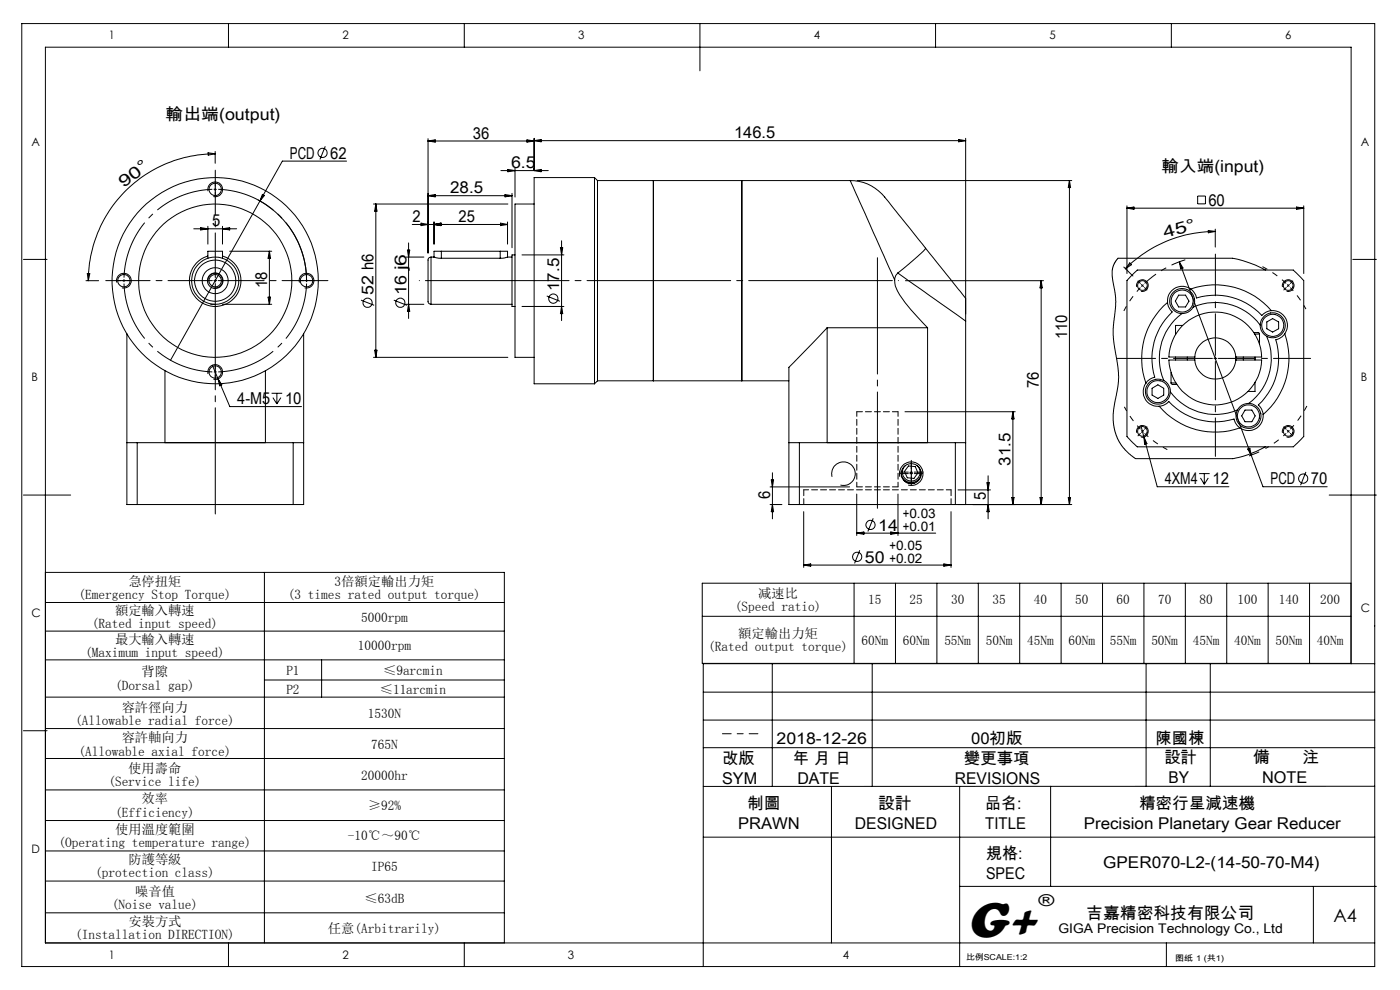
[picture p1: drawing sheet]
<svg xmlns="http://www.w3.org/2000/svg" width="297mm" height="210mm" viewBox="0 0 297 210" stroke-linecap="round" stroke-linejoin="round" font-family="sans-serif">
<g fill="none" stroke="#000" stroke-width=".21">
<path d="M4.6 5h287v200h-287zM48.5 5v5M98.5 5v5M148.5 5v10M198.5 5v5M248.5 5v5M44.1 32.4l1.5 .2-1.4 .3zM45.6 32.6a26.9 26.9 0 0 0-26.9 26.9M45.6 32.1v2.5M45.6 39.9v.6M69 31l-1.1 2.8M73.5 34.2h-13.6l-4.8 8.4"/>
<path d="M90.8 29.4v24.2M90.8 29.9l1.5-.2v.5zM90.8 29.9h22.5M106.3 36.2h10M107.7 35.9l1.6 .3-1.6 .2zM109.3 35.7v6.1M111.8 29.7l1.5 .2-1.5 .3zM113.3 29.3v6.9M113.3 36.2l1.5-.3v.5zM113.3 29.8l1.5-.2v.5zM113.3 29.8h91.6M126.1 37.7h-12.8v43.7h12.8"/>
<path d="M126.1 37.7v43.7M126.1 37.7l.7 .6M126.8 38.3v42.5M126.8 38.3h53.6M138.6 38.3v42.5zM157.4 38.3v42.5M180.4 38.3a10.3 10.3 0 0 1 8.2 4.7l7.8 9.7M180.4 38.3l9.4 21.1M181.9 38.3h45.5M203.4 29.6l1.5 .2-1.5 .3zM204.9 29.3v37.3M226.9 38.3v68.7"/>
<path d="M226.9 38.3l.2 1.5h-.5zM5 55h5M18.2 59.5h2.7M18.5 58l.5 .1-.3 1.4zM24.8 59.9a1.56 1.56 0 0 1 1.4-1.9 1.56 1.56 0 0 1 1.6 1.7 1.56 1.56 0 0 1-1.9 1.4M41.1 48.5h9.1M42.6 48.3l1.5 .2-1.5 .3zM44.1 48v3.8M44.1 54.3a5.5 5.5 0 0 0-2.9 8.4 5.5 5.5 0 0 0 8.9 0 5.5 5.5 0 0 0-2.9-8.4M44.1 54.8v-1.5h3.1v1.5M44.1 40.6a1.57 1.57 0 0 1 1.4-2 1.57 1.57 0 0 1 1.7 1.7 1.57 1.57 0 0 1-1.9 1.4M44.1 59.9a1.56 1.56 0 0 1 1.4-1.9 1.56 1.56 0 0 1 1.7 1.7 1.56 1.56 0 0 1-1.9 1.4"/>
<path d="M45.3 40.2h.7M47.2 48v3.8M47.2 48.5l1.5-.2v.5zM48.7 53.3h8.9M54.7 42.4a19.4 19.4 0 0 1 10.3 17.3M55.1 42.6l-18.9 33.8M55.7 41.2l.4 .3-1 1.1zM57.1 53.3v11.2M57.1 53.3l.3 1.5h-.5zM63.5 59.9a1.56 1.56 0 0 1 1.4-1.9 1.56 1.56 0 0 1 1.7 1.7 1.56 1.56 0 0 1-2 1.4M79.2 43.3h28.5M79.7 43.3v32.5"/>
<path d="M79.7 43.3l.3 1.5h-.5zM86.2 54.5h3.7M86.4 53h.5l-.2 1.5zM86.7 51.5v16M87.5 47.6h20.2M89.3 47.3l1.5 .3-1.5 .3zM90.8 41.5h17.8M90.8 41.5l1.5-.2v.5zM91.4 54.5a.78 .78 0 0 0-.6 1.1v8.1a.68 .68 0 0 0 .6 .8M91.4 54.5v10M91.4 54.5h.7M92.1 47.1v4.7"/>
<path d="M92.1 47.6l1.5-.3v.6zM92.1 54.5l1.5 .3M93.6 53.3h-1.5v1.2M93.6 53.3h12.5M93.6 54.8h12.5M93.6 53.3v1.5M106.1 53.3h1.6v1.2M106.1 53.3v1.5M106.2 47.3l1.5 .3-1.5 .3zM107.1 41.3l1.5 .2-1.5 .3zM107.7 47.1v4.7M107.7 54.5l-1.6 .3"/>
<path d="M107.7 54.5h.9M108.6 41v11.6M109.3 54.1h-.7v10.9h.7M110.7 54.1h8.9M113.3 43.3h-4v32.5h4M118.9 52.6h.5l-.3 1.5zM119.1 51.1v16.9M189.8 59.4a4.9 4.9 0 0 0 1.1 3.1 46.9 46.9 0 0 0 5.9 7M190.5 57.9l14.4 10.2M190.5 57.9l-.5 .5-.2 1M192.1 59.5h29.3M196.4 52.7l7.8 9.7a2.55 2.55 0 0 1 .7 2.6v3.1"/>
<path d="M196.4 52.7a26.1 26.1 0 0 1-4.7 4.3l-1.2 .9M220.9 59.5v47.5M220.9 59.5l.2 1.6h-.5zM238.4 56.6l1.9 2M239.1 43.7v14.3M239.1 44.2h37.5M239.1 44.2l1.5-.3v.5zM239.7 55.8l.3 .4-1.2 .8zM240.4 58.1l.9-.8h33.1l1.6 1.6 .6 .6v33.1l-1.4 1.4-.8 .8h-33.1l-1.4-1.4-.8-.8v-33.1zM250.2 55.6l15.2 40.9M250.2 55.6l.8 1.3-.5 .1zM254.1 41.6h1.6v1.6h-1.6z"/>
<path d="M256.3 48.9l1.5 .2-1.5 .3zM257.8 49.1a26.9 26.9 0 0 0-19 7.9M257.8 48.6v3.8M268.5 57.3a23.4 23.4 0 0 0-7-2.5h-24.3l-.9 1.2-.4 1.4 .1 1.5 .6 3.3 .1 1.6-.5 5.3-.1 2.1 1.2 8.5-.2 2.5-.9 4.9-.1 2.2 .6 2.9 1 2 1.1 1.3 2.1 1.8h20.6a19.5 19.5 0 0 0 7-2.5M275.1 43.9l1.5 .3-1.5 .2zM276.6 43.7v14.3M287 55h5M26.9 70.8v36.2h2.2M35 78.7v15.2M44.1 79.3a1.56 1.56 0 0 1 1.4-1.9 1.56 1.56 0 0 1 1.7 1.6 1.56 1.56 0 0 1-1.9 1.4M44.7 64.5h.9M45 77.5l1.2 2.9"/>
<path d="M47.2 64.5h10.4M56.3 78.7v15.2M56.9 63h.5l-.3 1.5zM64.4 70.8v36.2h-2.2M76.6 63.7l2.8 1.1M79.2 75.8h28.5M79.5 74.3h.5l-.3 1.5zM83.5 63.7l2.8 1.1M86.2 64.5h3.7M86.7 64.5l.2 1.5h-.5zM91.4 64.5h17.2M110.7 65h8.9"/>
<path d="M116 62.8l2.8 1.1M119.1 65l.3 1.5h-.5zM175.5 69.5l-8.1 8.4v29.1h2.2M175.5 69.5h21.3M175.5 69.5v24.4M196.8 69.5v24.4M204.9 68.1v38.9h-2.2M241.2 60.9a1.25 1.25 0 0 1 1.1-1.6 1.25 1.25 0 0 1 1.3 1.4 1.25 1.25 0 0 1-1.6 1.1M242.1 60.4l.3 .2M242.4 60.6l-.3 .2M242.4 60.6l.2 .2M242.6 60.4l-.2 .2"/>
<path d="M247.7 64.2a15.5 15.5 0 0 0-4.6 17.1M247.7 64.2a3.3 3.3 0 0 0 1 2 13.5 13.5 0 0 0-3.7 13.8 3.1 3.1 0 0 0-1.9 1.3M248.4 79v2.2M249.4 75.7v.7M250 62.6h1.5l.7 1.3-.7 1.2h-1.5l-.7-1.2zM250.7 66.5a11.8 11.8 0 0 0-3.8 14.2M250.9 69h-1.5v2M251.9 75.7v.7M252.6 61.3a3.1 3.1 0 0 0-3.4-.2 3.1 3.1 0 0 0-1.5 3.1M252.6 61.3a15.7 15.7 0 0 1 17.1 4.6M252.6 61.3a3 3 0 0 1 1.2 1.9 13.5 13.5 0 0 1 13.9 3.7 3.1 3.1 0 0 1 2-1M253.1 65.1a11.8 11.8 0 0 1 14.2 3.9"/>
<path d="M253.5 76.4a4.4 4.4 0 0 0 4.3 4 4.4 4.4 0 0 0 4.4-4M253.5 76.4h-5.5a9.8 9.8 0 0 0 9.8 9.5 9.8 9.8 0 0 0 9.9-9.5h-5.5M253.5 75.7h-5.5a9.8 9.8 0 0 1 9.8-9.5 9.8 9.8 0 0 1 9.9 9.5h-5.5M253.5 75.7a4.4 4.4 0 0 1 4.3-4 4.4 4.4 0 0 1 4.4 4M253.5 75.7v.7M262.2 75.7v.7M263.8 75.7v.7M266 70.5h.9l.3 .4M266.2 70.9h1M266.2 75.7v.7M267.2 70.9v2.2M268.7 71.4a11.8 11.8 0 0 1-3.8 14.2"/>
<path d="M268.7 68.3l1.3-.7 1.3 .7v1.4l-1.3 .7-1.3-.7zM269.7 65.9a3.2 3.2 0 0 1 3 1.6 3.2 3.2 0 0 1-.1 3.3M272.1 60.9a1.26 1.26 0 0 1 1.1-1.6 1.26 1.26 0 0 1 1.3 1.4 1.26 1.26 0 0 1-1.6 1.1M272.6 70.8a15.7 15.7 0 0 1-4.6 17.1M272.6 70.8a3.5 3.5 0 0 1-1.9 1.3 13.5 13.5 0 0 1-3.8 13.8 3.1 3.1 0 0 1 1.1 2M26.9 93.9h2.2M29.1 93.9h33.1M29.1 93.9v13.1M46.2 80.4l2.6 5.8h15.2M46.2 80.4l.9 1.2-.5 .2zM57.6 83.4h2.3M57.9 84.3l.8 1.4"/>
<path d="M58.7 83.4v2.3M59.6 84.3l-.9 1.4M62.2 93.9h2.2M62.2 93.9v13.1M126.8 80.8h40.6M126.8 80.8l-.7 .6M167.4 93.9h2.2M169.6 93.9h33.1M169.6 93.9v13.1M192 87.3h23.4M192.1 98.7a1.87 1.87 0 0 0-.1 2.8 1.87 1.87 0 0 0 2.7 0 1.87 1.87 0 0 0-.2-2.8M192.7 98.8l1.5 .2 .5 1.3-.8 1.2-1.4-.2-.6-1.3z"/>
<path d="M193.3 99.9v.9M195.3 99.7v1.6M202.7 93.9h2.2M202.7 93.9v13.1M214.9 87.3v19.7M214.9 87.3l.2 1.6h-.5zM241.2 91.8a1.24 1.24 0 0 1 1.1-1.5 1.24 1.24 0 0 1 1.3 1.3 1.24 1.24 0 0 1-1.6 1.1M242 90.3l.7 2.4M242.7 92.7l2.8 10.5h15.2M242.7 92.7l.6 1.4-.5 .1zM243.1 81.3a3.1 3.1 0 0 0-.2 3.3 3.1 3.1 0 0 0 3 1.6M244.4 82.4l1.2-.8 1.3 .8v1.4l-1.3 .7-1.2-.7z"/>
<path d="M245.9 86.2a15.6 15.6 0 0 0 17.1 4.6M245.9 86.2a3.3 3.3 0 0 0 2.1-1 13.5 13.5 0 0 0 13.8 3.7 3.2 3.2 0 0 0 1.2 1.9M248.3 83.1a11.9 11.9 0 0 0 14.2 3.9M248.4 81.2l.3 .4h1M248.4 81.2h1M264.1 87h1.5l.7 1.2-.7 1.3h-1.5l-.7-1.3zM264.7 95.2l.4-.1 .3 1.4zM265.4 96.5l2.5 6.7h13.7M266.2 81.1v1.9h-1.5M267.1 95.8l-2.1 .9M268 87.9a3.1 3.1 0 0 1-1.6 3 3.1 3.1 0 0 1-3.4-.1M272.1 91.8a1.26 1.26 0 0 1 1.1-1.6 1.26 1.26 0 0 1 1.3 1.4 1.26 1.26 0 0 1-1.6 1.1"/>
<path d="M5 105h10M29.1 107h33.1M163.4 103.3h16.8M163.4 107h2.5M163.6 101.8h.5l-.2 1.5zM163.9 100.3v9.8M163.9 107l.2 1.5h-.5zM169.6 107h33.1M170.5 108.5v11.9M170.5 119.9h31.3M170.5 119.9l1.5-.3v.5zM176.5 101.1a2.5 2.5 0 0 1 2.2-3.1 2.5 2.5 0 0 1 2.7 2.7 2.5 2.5 0 0 1-3.1 2.2"/>
<path d="M181.8 104.8v8.8M181.8 113.1h16.7M181.8 113.1l1.5-.3v.5zM182.4 116.7l-1.1 2.8M185.2 110l-1.1 2.7M189 112.8l1.5 .3-1.5 .2zM190.5 104.8v8.8M190.9 101.1a2.51 2.51 0 0 1 2.2-3.1 2.51 2.51 0 0 1 2.7 2.7 2.51 2.51 0 0 1-3.1 2.2M191.2 100.7a2.2 2.2 0 0 0 1.9 1.6 2.2 2.2 0 0 0 2.2-1.2M191.8 101.9a2.77 2.77 0 0 0 2.1 .6M193 100.5h.6M193 100.2h.6"/>
<path d="M200.2 119.6l1.6 .3-1.6 .2zM201.8 108.5v11.9M203.2 107h24.2M203.2 103.9h6.9M209.4 102.4h.5l-.3 1.5zM209.6 107l.3 1.5h-.5zM209.6 100.9v9.2M214.6 105.5h.5l-.2 1.5zM220.6 105.5h.5l-.2 1.5zM226.6 105.5h.5l-.2 1.5zM254.4 100.5h2.2M254.7 101.4l.8 1.3"/>
<path d="M255.5 100.5v2.2M256.3 101.4l-.8 1.3M277 100.1l-1.1 2.8M282 105h10M9.6 121.4h97.4v78.6M9.6 127.8h97.4M9.6 133.9h97.4M9.6 140h97.4M56.1 121.4v78.6M68.2 140v7.9M149 123.7h137.6v17h-137.6zM149 130.7h137.6"/>
<path d="M181.2 123.7v17M190 123.7v17M198.8 123.7v17M207.5 123.7v17M216.3 123.7v17M225.1 123.7v17M233.9 123.7v17M242.7 123.7v17M251.5 123.7v17M260.2 123.7v17M269 123.7v17M277.8 123.7v17"/>
<path d="M5 155h5M9.6 147.9h97.4M9.6 154.5h97.4M56.1 144.2h50.9M149.2 152.7h142.4M149.2 146.8h142.4M149.2 158.6h142.4M163.8 140.8v26M185 140.8v26M243.1 140.8v26M256.8 140.8v26M286.6 140.8v-130.8h-277v190h282"/>
<path d="M291.6 140.8h-142.4v64.2M9.6 160.9h97.4M9.6 167.6h97.4M9.6 174.1h97.4M149.2 177.6h142.4M176.4 166.8v33.2M203.6 166.8v38.2M222.9 166.8v21.2M291.6 166.8h-142.4M9.6 180.5h97.4M9.6 186.9h97.4M9.6 193.6h97.4"/>
<path d="M203.6 188h88.4M278.6 188v12M48.5 200v5M98.5 200v5M247.4 200v5"/>
<circle cx="68.4" cy="32.4" r=".97"/>
<circle cx="26.3" cy="59.5" r="1.31"/>
<circle cx="45.6" cy="59.5" r="5"/>
<circle cx="45.6" cy="59.5" r="1.66"/>
<circle cx="45.7" cy="59.6" r="2.75"/>
<circle cx="45.7" cy="59.5" r="1.3"/>
<circle cx="45.7" cy="40.2" r="1.3"/>
<circle cx="45.7" cy="59.5" r="4.4"/>
<circle cx="45.7" cy="59.5" r="21.9"/>
<circle cx="45.7" cy="59.5" r="16.3"/>
<circle cx="65" cy="59.5" r="1.32"/>
<circle cx="45.7" cy="78.9" r="1.31"/>
<circle cx="78" cy="64.2" r=".98"/>
<circle cx="84.9" cy="64.2" r=".98"/>
<circle cx="117.4" cy="63.3" r=".98"/>
<circle cx="242.4" cy="60.6" r="1.04"/>
<circle cx="250.8" cy="63.9" r="2.35"/>
<circle cx="250.8" cy="63.9" r="2.66"/>
<circle cx="270" cy="69" r="2.66"/>
<circle cx="270" cy="69" r="2.35"/>
<circle cx="273.3" cy="60.6" r="1.04"/>
<circle cx="242.3" cy="91.5" r="1.04"/>
<circle cx="245.6" cy="83.1" r="2.35"/>
<circle cx="245.6" cy="83.1" r="2.65"/>
<circle cx="264.9" cy="88.2" r="2.35"/>
<circle cx="264.9" cy="88.2" r="2.66"/>
<circle cx="273.3" cy="91.5" r="1.04"/>
<circle cx="181.8" cy="118.1" r=".98"/>
<circle cx="184.7" cy="111.3" r=".98"/>
<circle cx="193.3" cy="100.5" r="2.13"/>
<circle cx="276.5" cy="101.5" r=".97"/>
</g>
<path d="M241.9 61a21.9 21.9 0 0 0-3.5 5M272.9 60.1a21.9 21.9 0 0 0-5.1-3.5" fill="none" stroke="#000" stroke-width=".21" stroke-dasharray="30.5 1.3 1.3 1.3" stroke-dashoffset="29.3" stroke-linecap="butt"/>
<path d="M242.8 60.1a21.9 21.9 0 0 1 8.7-5" fill="none" stroke="#000" stroke-width=".21" stroke-dasharray="30.5 1.3 1.3 1.3" stroke-dashoffset="27.3" stroke-linecap="butt"/>
<path d="M26.3 59.5v.3M26.3 59.5v-.3M65 59.5v-.3M65 59.5v.3M45.7 78.9h.3M45.7 78.9h-.3M273.3 60.6l-.2-.3M273.3 60.6l.2 .2M242.4 91.5l.2 .2M242.4 91.5l-.3-.2M273.3 91.5l.2-.2M273.3 91.5l-.2 .2" fill="none" stroke="#000" stroke-width=".21" stroke-dasharray="30.5 1.3 1.3 1.3" stroke-linecap="butt"/>
<path d="M273.7 61a21.9 21.9 0 0 1 3.3 4.6" fill="none" stroke="#000" stroke-width=".21" stroke-dasharray="30.5 1.3 1.3 1.3" stroke-dashoffset="29.6" stroke-linecap="butt"/>
<path d="M242.8 91.9a21.9 21.9 0 0 0 4.8 3.5M273.7 91a21.9 21.9 0 0 0 3.5-4.9" fill="none" stroke="#000" stroke-width=".21" stroke-dasharray="30.5 1.3 1.3 1.3" stroke-dashoffset="29.4" stroke-linecap="butt"/>
<path d="M272.9 91.9a21.9 21.9 0 0 1-4.4 3.2" fill="none" stroke="#000" stroke-width=".21" stroke-dasharray="30.5 1.3 1.3 1.3" stroke-dashoffset="29.7" stroke-linecap="butt"/>
<path d="M241.9 91a21.9 21.9 0 0 1-3.4-4.7" fill="none" stroke="#000" stroke-width=".21" stroke-dasharray="30.5 1.3 1.3 1.3" stroke-dashoffset="29.5" stroke-linecap="butt"/>
<path d="M45 40.2a19.4 19.4 0 0 0-18.7 18.7M65 58.9a19.4 19.4 0 0 0-18.7-18.7M26.3 60.1a19.4 19.4 0 0 0 18.7 18.8M46.3 78.9a19.4 19.4 0 0 0 18.7-18.8" fill="none" stroke="#000" stroke-width=".21" stroke-dasharray="30.5 1.3 1.3 1.3" stroke-dashoffset="17.8" stroke-linecap="butt"/>
<path d="M88.9 59.5h101.7" fill="none" stroke="#000" stroke-width=".21" stroke-dasharray="30.5 1.3 1.3 1.3" stroke-dashoffset="-1.3"/>
<path d="M186.1 54.7v53.1" fill="none" stroke="#000" stroke-width=".21" stroke-dasharray="30.5 1.3 1.3 1.3" stroke-dashoffset="5.8"/>
<path d="M153.3 155.6h7.5" fill="none" stroke="#000" stroke-width=".21" stroke-dasharray="30.5 1.3 1.3 1.3" stroke-dashoffset="28.6"/>
<path d="M181.8 87.3h8.7M181.8 103.3h8.7" fill="none" stroke="#000" stroke-width=".21" stroke-dasharray="1.3 .6" stroke-dashoffset=".1"/>
<path d="M170.5 107v-3.1M201.8 103.9v3.1" fill="none" stroke="#000" stroke-width=".21" stroke-dasharray="1.3 .6"/>
<path d="M181.8 87.3v16M170.5 103.9h31.3M190.5 103.3v-16" fill="none" stroke="#000" stroke-width=".21" stroke-dasharray="1.3 .6" stroke-dashoffset=".3"/>
<g fill="none" stroke="#000" stroke-width=".21" stroke-dasharray="30.5 1.3 1.3 1.3">
<path d="M45.7 39.5v-1M25.7 59.5h-1M26.3 59.5h-.3M26.3 59.5h.3M26.9 59.5h1M45.7 40.8v1M45.7 59.5v-.3M45.7 59.5h-.3M45.7 59.5v.3M45.7 59.5h.3M64.4 59.5h-1M65 59.5h.4"/>
<path d="M65 59.5h-.3M65.7 59.5h1M45.7 78.9v.3M45.7 78.9v-.3M45.7 79.5v1M45.7 78.3v-1M241.9 60.1l-.5-.5M242.8 61l.5 .5M257.8 76v-.3M257.8 76h-.3M257.8 76v.3M257.8 76h.3"/>
<path d="M272.9 61l-.5 .5M273.3 60.6l.2-.3M273.3 60.6l-.2 .2M273.7 60.1l.6-.5M193.3 99.5v-1.9M193.3 99.8v-1.8M241.9 91.9l-.5 .5M242.4 91.5l-.3 .2M242.4 91.5l.2-.2M242.8 91.1l.5-.6M272.9 91.1l-.5-.6M273.3 91.5l.2 .2"/>
<path d="M273.3 91.5l-.2-.2M273.7 91.9l.6 .5M192.7 100.1h-1.9M192.7 100.5h-1.8M193.3 100.8v1.8M193.3 101.1v1.8M194 100.1h1.8M194 100.5h1.8"/>
</g>
<path d="M257.8 75.4v-21.5" fill="none" stroke="#000" stroke-width=".21" stroke-dasharray="30.5 1.3 1.3 1.3" stroke-dashoffset="21.6"/>
<path d="M257.2 76h-20.3" fill="none" stroke="#000" stroke-width=".21" stroke-dasharray="30.5 1.3 1.3 1.3" stroke-dashoffset="22.2"/>
<path d="M257.8 76.6v20.2" fill="none" stroke="#000" stroke-width=".21" stroke-dasharray="30.5 1.3 1.3 1.3" stroke-dashoffset="22.3"/>
<path d="M258.5 76h19.5" fill="none" stroke="#000" stroke-width=".21" stroke-dasharray="30.5 1.3 1.3 1.3" stroke-dashoffset="22.6"/>
<path d="M45.7 58.9v-22.8" fill="none" stroke="#000" stroke-width=".21" stroke-dasharray="30.5 1.3 1.3 1.3" stroke-dashoffset="21"/>
<path d="M45 59.5h-22.6" fill="none" stroke="#000" stroke-width=".21" stroke-dasharray="30.5 1.3 1.3 1.3" stroke-dashoffset="21.1"/>
<path d="M45.7 60.1v48.9" fill="none" stroke="#000" stroke-width=".21" stroke-dasharray="30.5 1.3 1.3 1.3" stroke-dashoffset="7.9"/>
<path d="M46.3 59.5h23.3" fill="none" stroke="#000" stroke-width=".21" stroke-dasharray="30.5 1.3 1.3 1.3" stroke-dashoffset="20.7"/>
<text font-size="11" x="205.1" y="198.7">G+</text>
<text font-size="3.9" x="282.9" y="195.5">A4</text>
<g font-size="3.5">
<text x="35.1" y="25.4">輸出端(output)</text>
<text x="100.3" y="29.4">36</text>
<text x="155.7" y="29.3">146.5</text>
<text x="61.5" y="33.7">PCD</text>
<text x="70.1" y="33.7">62</text>
<text x="108.4" y="35.7">6.5</text>
<text x="26.3" y="39.9" transform="rotate(-37 26.3 39.9)">9 0 °</text>
<text x="95.5" y="41">28.5</text>
<text x="246.4" y="36.5">輸入端(input)</text>
<text x="87.5" y="47.1">2</text>
<text x="97.3" y="47.1">25</text>
<text x="256.3" y="43.7">60</text>
<text x="45" y="48">5</text>
<text x="247.1" y="50.5" transform="rotate(-15 247.1 50.5)">4 5 °</text>
<text x="56.7" y="61.2" transform="rotate(-90 56.7 61.2)">18</text>
<text x="79.2" y="62.6" transform="rotate(-90 79.2 62.6)">52 h6</text>
<text x="86.2" y="62.6" transform="rotate(-90 86.2 62.6)">16 j6</text>
<text x="118.7" y="61.7" transform="rotate(-90 118.7 61.7)">17.5</text>
<text x="226.4" y="72" transform="rotate(-90 226.4 72)">110</text>
<text x="220.4" y="82.4" transform="rotate(-90 220.4 82.4)">76</text>
<text x="50.3" y="85.7">4-M5</text>
<text x="60.5" y="85.7">10</text>
<text x="214.4" y="98.8" transform="rotate(-90 214.4 98.8)">31.5</text>
<text x="163.4" y="105.8" transform="rotate(-90 163.4 105.8)">6</text>
<text x="209.2" y="106.2" transform="rotate(-90 209.2 106.2)">5</text>
<text x="247.1" y="102.8">4XM4</text>
<text x="257.2" y="102.8">12</text>
<text x="269.5" y="102.8">PCD</text>
<text x="278.1" y="102.8">70</text>
<text x="186.3" y="112.6">14</text>
<text x="183.5" y="119.4">50</text>
<text x="220.3" y="192.2">®</text>
<text x="230.5" y="194.8">吉嘉精密科技有限公司</text>
</g>
<g font-size="3.4">
<text x="164.8" y="157.8">2018-12-26</text>
<text x="206" y="157.8">00初版</text>
<text x="245.2" y="157.8">陳國棟</text>
<text x="247" y="161.8">設計</text>
<text x="265.8" y="161.8">備</text>
<text x="276.3" y="161.8">注</text>
<text x="153.2" y="162.1">改版</text>
<text x="153.2" y="166.4">SYM</text>
<text x="168.2" y="162.1">年 月 日</text>
<text x="169.2" y="166.4">DATE</text>
<text x="202.6" y="166.4">REVISIONS</text>
<text x="204.5" y="162.1">變更事項</text>
<text x="247.9" y="166.1">BY</text>
<text x="267.7" y="166.1">NOTE</text>
<text x="158.5" y="171.6">制圖</text>
<text x="186.3" y="171.6">設計</text>
<text x="209" y="171.6">品名:</text>
<text x="241.6" y="171.6">精密行星減速機</text>
<text x="156.6" y="175.9">PRAWN</text>
<text x="181.4" y="175.9">DESIGNED</text>
<text x="209" y="175.9">TITLE</text>
<text x="229.9" y="175.9">Precision Planetary Gear Reducer</text>
<text x="209.2" y="182.2">規格:</text>
<text x="234" y="184.1">GPER070-L2-(14-50-70-M4)</text>
<text x="209.2" y="186.5">SPEC</text>
</g>
<g font-size="2.8">
<text x="191.5" y="109.8">+0.03</text>
<text x="191.5" y="112.6">+0.01</text>
<text x="188.7" y="116.6">+0.05</text>
<text x="188.7" y="119.4">+0.02</text>
<text x="27.2" y="124.2">急停扭矩</text>
<text x="71" y="124.2">3倍額定輸出力矩</text>
<text x="16.6" y="127">(Emergency Stop Torque)</text>
<text x="24.4" y="130.4">額定輸入轉速</text>
<text x="61.1" y="127">(3 times rated output torque)</text>
<text x="76.6" y="131.8">5000rpm</text>
<text x="155.9" y="129.6">(Speed ratio)</text>
<text x="160.9" y="126.8">减速比</text>
<text x="184.2" y="128.2">15</text>
<text x="193" y="128.2">25</text>
<text x="201.8" y="128.2">30</text>
<text x="210.5" y="128.2">35</text>
<text x="219.3" y="128.2">40</text>
<text x="228.1" y="128.2">50</text>
<text x="236.9" y="128.2">60</text>
<text x="245.7" y="128.2">70</text>
<text x="254.5" y="128.2">80</text>
<text x="262.5" y="128.2">100</text>
<text x="271.3" y="128.2">140</text>
<text x="280.1" y="128.2">200</text>
<text x="19.5" y="133.3">(Rated input speed)</text>
<text x="24.4" y="136.5">最大輸入轉速</text>
<text x="75.9" y="137.9">10000rpm</text>
<text x="156.6" y="135.3">額定輸出力矩</text>
<text x="182.8" y="136.7">60Nm</text>
<text x="191.6" y="136.7">60Nm</text>
<text x="200.3" y="136.7">55Nm</text>
<text x="209.1" y="136.7">50Nm</text>
<text x="217.9" y="136.7">45Nm</text>
<text x="226.7" y="136.7">60Nm</text>
<text x="235.5" y="136.7">55Nm</text>
<text x="244.2" y="136.7">50Nm</text>
<text x="253" y="136.7">45Nm</text>
<text x="261.8" y="136.7">40Nm</text>
<text x="270.6" y="136.7">50Nm</text>
<text x="279.4" y="136.7">40Nm</text>
<text x="18.1" y="139.3">(Maximum input speed)</text>
<text x="30" y="143.5">背隙</text>
<text x="60.7" y="143.1">P1</text>
<text x="81.3" y="143.1">≤9arcmin</text>
<text x="150.3" y="138.1">(Rated output torque)</text>
<text x="24.4" y="146.3">(Dorsal gap)</text>
<text x="60.7" y="147.2">P2</text>
<text x="80.6" y="147.2">≤11arcmin</text>
<text x="15.9" y="153.8">(Allowable radial force)</text>
<text x="25.8" y="151">容許徑向力</text>
<text x="78" y="152.4">1530N</text>
<text x="16.6" y="160.3">(Allowable axial force)</text>
<text x="25.8" y="157.5">容許軸向力</text>
<text x="78.7" y="158.9">765N</text>
<text x="23" y="166.8">(Service life)</text>
<text x="27.2" y="164">使用壽命</text>
<text x="76.6" y="165.4">20000hr</text>
<text x="24.4" y="173.2">(Efficiency)</text>
<text x="30" y="170.4">效率</text>
<text x="78" y="171.8">≥92%</text>
<text x="12.4" y="179.7">(Operating temperature range)</text>
<text x="24.4" y="176.9">使用溫度範圍</text>
<text x="73.8" y="178.3">-10℃～90℃</text>
<text x="27.2" y="183.3">防護等級</text>
<text x="78.7" y="184.7">IP65</text>
<text x="20.2" y="186.1">(protection class)</text>
<text x="28.7" y="190">噪音值</text>
<text x="77.3" y="191.4">≤63dB</text>
<text x="23.7" y="192.9">(Noise value)</text>
<text x="27.2" y="196.4">安裝方式</text>
<text x="69.6" y="197.8">任意(Arbitrarily)</text>
<text x="224.5" y="197.8">GIGA Precision Technology Co., Ltd</text>
<text x="16" y="199.2">(Installation DIRECTION)</text>
</g>
<g font-size="2.5">
<text x="23.1" y="8.4">1</text>
<text x="72.7" y="8.4">2</text>
<text x="122.7" y="8.4">3</text>
<text x="172.7" y="8.4">4</text>
<text x="222.7" y="8.4">5</text>
<text x="272.7" y="8.4">6</text>
<text x="6.7" y="30.9">A</text>
<text x="288.7" y="30.9">A</text>
<text x="6.7" y="80.9">B</text>
<text x="288.7" y="80.9">B</text>
<text x="6.7" y="130.9">C</text>
<text x="288.7" y="129.9">C</text>
<text x="6.7" y="180.9">D</text>
<text x="23.1" y="203.4">1</text>
<text x="72.7" y="203.4">2</text>
<text x="120.5" y="203.4">3</text>
<text x="178.8" y="203.4">4</text>
</g>
<g font-size="1.7">
<text x="204.9" y="203.7">比例SCALE:1:2</text>
<text x="249.3" y="203.8">图纸 1 (共1)</text>
</g>
</svg>
